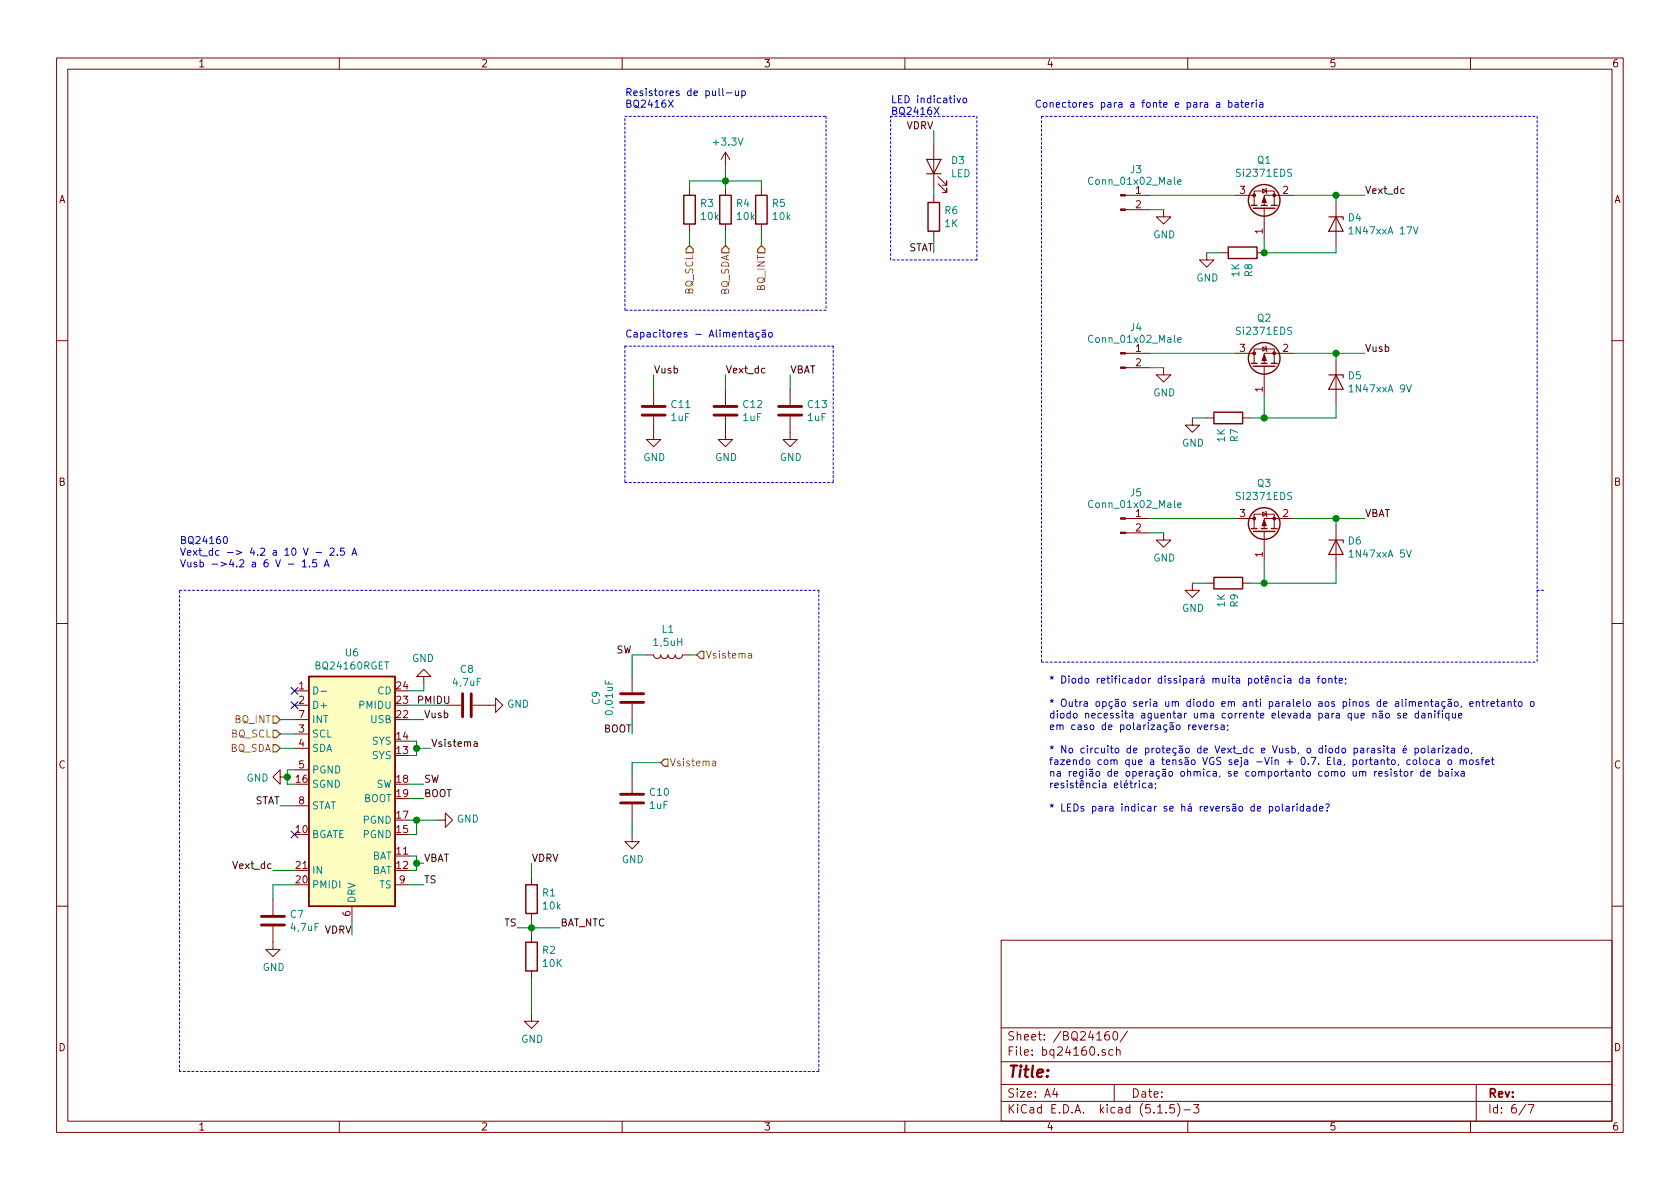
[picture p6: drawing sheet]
<svg xmlns="http://www.w3.org/2000/svg" width="297mm" height="210mm" viewBox="0 0 297 210" stroke-linecap="round" stroke-linejoin="round" font-family="sans-serif">
<g fill="none" stroke="#840000" stroke-width=".18">
<path d="M10 10.3h277v189.9h-277zM12 12.2h273v186.1h-273zM60 10.3v1.9M110 10.3v1.9M160 10.3v1.9M210 10.3v1.9M260 10.3v1.9M121.9 33.3v1.2M121.9 39.6v1.3M128.3 26.9v2.6M128.3 33.3v1.2M128.3 39.6v1.3"/>
<path d="M128.3 26.9l-.8 1.3M128.3 26.9l.7 1.3M134.6 33.3v1.2M134.6 39.6v1.3M165.1 25.6v7.7M165.1 34.5v1.3M165.9 32.5l1.5 1.5v-.7v.7h-.8M165.9 31.2l1.5 1.6v-.8v.8h-.8M199 34.5h4.2M199 37.1h4.2M205.7 37.1v1.2h1.3l-1.3 1.3-1.2-1.3h1.2M218.4 34.5h3.3"/>
<path d="M221.7 36.3v-2.5h3.6v2.5M223.3 33.4l.6 .4-.6 .4zM223.5 36.8v5.4M223.8 33.3l.1 .1v.8l.1 .1M228.6 34.5h-5.1v1.8M236.2 35.8v7.6M165.1 40.9v1.3M213.4 44.7v1.3h1.2l-1.2 1.2-1.3-1.2h1.3M215.9 44.7h1.3M222.2 44.7h1.3M10 60.2h2M115.6 73.7v4h1.2l-1.2 1.3-1.3-1.3h1.3"/>
<path d="M115.6 68.8v2.8M128.3 73.7v4h1.2l-1.2 1.3-1.3-1.3h1.3M128.3 68.8v2.8M139.7 73.7v4h1.3l-1.3 1.3-1.3-1.3h1.3M139.7 68.8v2.8M199 65h4.2M199 62.5h4.2M205.7 65v1.3h1.3l-1.3 1.3-1.2-1.3h1.2M210.8 73.9v1.3h1.3l-1.3 1.2-1.3-1.2h1.3M213.4 73.9h1.2M218.4 62.5h3.3M219.7 73.9h1.3"/>
<path d="M221.7 64.3v-2.6h3.6v2.6M223.3 61.3l.6 .4-.6 .4zM223.5 64.8v5.3M223.8 61.2l.1 .1v.8l.1 .1M228.6 62.5h-5.1v1.8M236.2 63.7v7.7M285 60.2h2M199 91.7h4.2M199 94.2h4.2M205.7 94.2v1.3h1.3l-1.3 1.3-1.2-1.3h1.2M218.4 91.7h3.3M221.7 93.5v-2.6h3.6v2.6"/>
<path d="M223.3 90.5l.6 .4-.6 .4zM223.5 94v5.3M223.8 90.4l.1 .1v.8l.1 .1M228.6 91.7h-5.1v1.8M236.2 93v7.6M10 110.3h2M74.9 119.6h1.3l-1.3-1.2-1.2 1.2h1.2v1.3M111.8 119.6v2.8M114.3 115.8h1.3a.63 .63 0 0 0 .6 .7 .63 .63 0 0 0 .6-.7 .63 .63 0 0 0 .7 .7 .63 .63 0 0 0 .6-.7 .63 .63 0 0 0 .6 .7 .63 .63 0 0 0 .7-.7 .63 .63 0 0 0 .6 .7 .63 .63 0 0 0 .6-.7h1.3M210.8 103.1v1.3h1.3l-1.3 1.3-1.3-1.3h1.3M213.4 103.1h1.2M219.7 103.1h1.3"/>
<path d="M285 110.3h2M49.5 137.4v-1.3l-1.2 1.3 1.2 1.3v-1.3h1.3M52.1 122.2h2.5M52.1 124.7h2.5M52.1 129.8h2.5M52.1 132.3h2.5M52.1 136.1h2.5M52.1 127.2h2.5M78.7 124.7h2.8M83.6 124.7h4v-1.3l1.3 1.3-1.3 1.3v-1.3M111.8 124.5v2.7M111.8 137.4v2.8"/>
<path d="M48.3 159v2.8M52.1 142.5h2.5M69.8 156.5h2.6M77.5 145h1.2v-1.2l1.3 1.2-1.3 1.3v-1.3M94 155.2v1.3M111.8 147.6v1.2h1.2l-1.2 1.3-1.3-1.3h1.3M111.8 142.2v2.8M10 160.2h2M48.3 163.8v4.1h1.2l-1.2 1.3-1.3-1.3h1.3M62.2 160.3v2.5M94 179.3v1.3h1.2l-1.2 1.3-1.3-1.3h1.3M94 161.5v1.3"/>
<path d="M94 165.3v1.3M94 171.7v1.3M177 166.3h108v32h-108zM285 160.2h2M60 198.3v1.9M110 198.3v1.9M160 198.3v1.9M177 194.8h108M177 191.8h108M177 187.8h108M177 181.8h108M186.5 192.5l-.4 1h1"/>
<path d="M186.8 193v1M195.4 185.7l-.4-.1-.2 .2 .1 .2 .5 .2v.3h-.6M196.1 182.4a.62 .62 0 0 0-.8 .7l.1 .7 .2 .1 .5-.1 .1-.5-.1-.2-.5-.1-.3 .3M196.8 185.7l-.5-.1-.2 .3v.6l.2 .1 .5-.1M196.9 182.6l.4-.2a.94 .94 0 0 1 0 1.5l-.5-.3v-.6zM197 191.8v3M197.4 185.7l.2-.1 .4 .1v.9M197.4 185.1v1.5M199.3 182.3l-1.3 2M204.7 196.8h.8M206.2 196.7v.1M207.6 195.3h-.7l-.1 .7 .2-.1 .5 .1 .2 .2-.1 .5-.2 .1-.6-.1"/>
<path d="M208.2 195.1a1.71 1.71 0 0 1 0 2.3M209.3 196.3h1.2M210 198.3v1.9M211 195.3h1l-.5 .6 .4 .1v.7l-.2 .1-.7-.1M260 198.3v1.9M261 191.8v6.5M269.8 195.2l-1.2 2M270.2 195.3h1l-.6 1.5"/>
</g>
<g fill="none" stroke="#840000" stroke-width=".25">
<path d="M120.9 34.5h2v5.1h-2zM127.3 34.5h2v5.1h-2zM133.6 34.5h2v5.1h-2zM164.1 35.8h2v5.1h-2zM221.2 36.3h1M221.6 36.8h3.8M223 36.3h1M224.8 36.3h1M217.2 43.7h5v2h-5zM214.6 72.9h5.1v2h-5.1zM221.2 64.3h1M221.6 64.8h3.8"/>
<path d="M223 64.3h1M224.8 64.3h1M221.2 93.5h1M221.6 94h3.8M223 93.5h1M224.8 93.5h1M54.6 119.6h15.2v40.7h-15.2zM214.6 102.1h5.1v2h-5.1zM93 156.5h2v5h-2zM93 166.6h2v5.1h-2z"/>
<circle cx="223.5" cy="35.4" r="2.79"/>
<circle cx="223.5" cy="63.4" r="2.79"/>
<circle cx="223.5" cy="92.6" r="2.79"/>
</g>
<path d="M163.8 28.2h2.6l-1.3 2.5zM163.8 30.7h2.6M234.9 38.3h2.6v.6M236.2 38.3l1.3 2.6h-2.6zM234.9 66.3h2.6v.5M236.2 66.3l1.3 2.5h-2.6zM234.9 95.5h2.6v.5M236.2 95.5l1.3 2.5h-2.6z" fill="none" stroke="#840000" stroke-width=".2"/>
<path d="M208.2 32.2l.6-.1v-.3h-.4l-.2 .1 .1 .7h.5M238.5 40.5l.4-.4v1.3M238.5 41.4h.7M249.9 40.1l.4 1.3 .4-1.3M208.2 60.1l.6-.1v-.2l-.4-.1-.2 .2 .1 .6h.5M248.7 68l.4 1.3 .5-1.3M208.2 89.3l.6-.1v-.2l-.4-.1-.2 .2 .1 .6h.5M248.7 97.3l.4 1.2 .5-1.2M55.5 121.5a.64 .64 0 0 1 .7 .6 .64 .64 0 0 1-.7 .6zM56.7 122.2h1" fill="none" stroke="#008484" stroke-width=".18"/>
<g fill="#840000" stroke="#840000" stroke-width=".18">
<path d="M223.5 91.9l.4 1.1h-.8z"/>
<path d="M198.1 94.1h.9v.3h-.9z"/>
<path d="M198.1 91.6h.9v.2h-.9z"/>
<path d="M223.5 34.8l.4 1h-.8z"/>
<path d="M198.1 64.9h.9v.2h-.9z"/>
<path d="M198.1 62.4h.9v.2h-.9z"/>
<path d="M223.5 62.7l.4 1h-.8z"/>
<path d="M198.1 37h.9v.2h-.9z"/>
<path d="M198.1 34.4h.9v.3h-.9z"/>
<circle cx="225.3" cy="91.7" r=".25"/>
<circle cx="221.7" cy="91.7" r=".25"/>
<circle cx="225.3" cy="34.5" r=".25"/>
<circle cx="221.7" cy="34.5" r=".25"/>
<circle cx="225.3" cy="62.5" r=".25"/>
<circle cx="221.7" cy="62.5" r=".25"/>
</g>
<g fill="none" stroke="#840000" stroke-width=".51">
<path d="M113.5 73.4h4.1M113.5 71.9h4.1M126.2 73.4h4.1M126.2 71.9h4.1M137.7 73.4h4M137.7 71.9h4M81.8 122.7v4M83.3 122.7v4M109.7 124.2h4.1M109.7 122.7h4.1M109.7 142h4.1M109.7 140.5h4.1"/>
<path d="M46.2 163.6h4.1M46.2 162h4.1"/>
</g>
<path d="M54.6 119.6h15.2v40.7h-15.2z" fill="#ffffc2" stroke="#ffffc2" stroke-width=".18"/>
<g fill="none" stroke="#0000c2" stroke-width=".18" stroke-dasharray=".4 .4">
<path d="M110.5 20.6h35.5M146 20.6v34.3M157.5 20.6h15.2M172.7 20.6v25.4M184.1 20.6v96.5M184.1 20.6h87.7M271.8 20.6v96.5M110.5 54.9v-34.3M146 54.9h-35.5M157.5 46v-25.4M172.7 46h-15.2M110.5 61.2h36.8"/>
<path d="M110.5 61.2v24.1M147.3 61.2v24.1M110.5 85.3h36.8M31.7 104.4h113.1M144.8 104.4v85.1M184.1 117.1h87.7M271.8 104.4h1.2M31.7 189.5v-85.1M144.8 189.5h-113.1"/>
</g>
<g fill="none" stroke="#008400" stroke-width=".18">
<path d="M121.9 33.3v-1.3h12.7v1.3M128.3 29.5v3.8M165.1 23.1v2.5M165.1 33.3v1.2M203.2 34.5h15.2M203.2 37.1h2.5M228.6 34.5h12.7M236.2 34.5v1.3M121.9 40.9v2.5M128.3 40.9v2.5M134.6 40.9v2.5M165.1 42.2v2.5"/>
<path d="M213.4 44.7h2.5M223.5 42.2v2.5h12.7v-1.3M115.6 66.3v2.5M128.3 66.3v2.5M139.7 66.3v2.5M203.2 62.5h15.2M203.2 65h2.5M210.8 73.9h2.6M223.5 70.1v3.8M228.6 62.5h12.7M236.2 62.5v1.2M236.2 71.4v2.5h-15.2"/>
<path d="M203.2 91.7h15.2M203.2 94.2h2.5M223.5 99.3v3.8M228.6 91.7h12.7M236.2 91.7v1.3M114.3 115.8h-2.5v3.8M121.9 115.8h1.3M210.8 103.1h2.6M236.2 100.6v2.5h-15.2M49.5 127.2h2.6M49.5 132.3h2.6M49.5 129.8h2.6"/>
<path d="M52.1 136.1h-1.3v2.6h1.3M72.4 124.7h6.3M72.4 127.2h2.5M72.4 138.7h2.5M72.4 131.1h1.3v2.5h-1.3M73.7 132.3h2.5M74.9 120.9v1.3h-2.5M111.8 127.2v2.6M116.8 134.9h-5v2.5M48.3 153.9h3.8M49.5 142.5h2.6M52.1 156.5h-3.8v2.5"/>
<path d="M72.4 156.5h2.5M72.4 141.2h2.5M72.4 145h5.1M72.4 151.4h1.3v2.5h-1.3M73.7 145v2.6h-1.3M73.7 152.6h1.2M94 152.6v2.6M111.8 145v2.6M62.2 162.8v2.5M91.4 164.1h7.7M94 162.8v2.5M94 173v6.3"/>
</g>
<path d="M132.3 115.6h.5l.1 .8M132.9 115.8l-.4 .1-.2 .2v.2h.6M126 134.6h.5v.8M126.5 134.9h-.4l-.2 .2 .1 .3h.5" fill="none" stroke="#848400" stroke-width=".18"/>
<path d="M121.9 43.4l.7 .7v.6h-1.3v-.6zM128.3 43.4l.6 .7v.6h-1.3v-.6zM134.6 43.4l.7 .7v.6h-1.3v-.6zM123.8 115.2h.7v1.3h-.7l-.6-.7zM48.3 126.6h.6l.6 .6-.6 .7h-.6zM48.3 129.2h.6l.6 .6-.6 .6h-.6zM48.3 131.7h.6l.6 .6-.6 .7h-.6zM117.5 134.2h.6v1.3h-.6l-.7-.6z" fill="none" stroke="#848400" stroke-width=".25"/>
<path d="M83.8 131.2h.5l.1 .8M84.4 131.5h-.5l-.1 .2v.2h.6" fill="none" stroke="#000" stroke-width=".18"/>
<g fill="none" stroke="#0000c2" stroke-width=".18">
<path d="M118.2 17.7l.8 1.3M119 17.7l-.8 1.3M127.8 15.6v1.1l.2 .2M128.4 16.4h1M130 16.1l.1 .8h.3l.2-.1M130.6 16.1v.8M131.2 16.1h.3l.3 .2-.2 .6h-.4M131.2 16.1v1.2M165.2 19l.8 1.2M166 19l-.8 1.2M169.2 17.3l.3 .9 .3-.9M170.4 17.4l.3-.1 .2 .3-.1 .5-.3 .1-.2-.1z"/>
<path d="M215.1 18.2h.5l.1 .8M215.7 18.4l-.5 .1-.1 .2v.2h.6M217.2 18.2l.4-.1 .2 .3-.1 .5h-.5M217.2 17.7v1.3M218.4 18.2h.5v.8M218.9 18.4l-.4 .1-.2 .2 .1 .2h.5M219.4 18.1h.4M219.5 17.7v1.1l.3 .2M220.2 18.5l.6-.1v-.2l-.4-.1-.2 .2 .1 .6h.5M221.3 18.1v.9M221.7 18.1l-.4 .3M222.1 17.7v.1"/>
<path d="M222.1 18.1v.9M222.7 18.2h.5l.1 .8M223.3 18.4l-.4 .1-.2 .2v.2h.6M131.6 58.8h.6M131.9 58.3v1.1l.3 .2M132.6 58.8h.4l.1 .8M133.1 59.1h-.4l-.2 .2 .1 .3h.5M134 59.7h.1v.3h-.3M134.3 58.8h-.4l-.2 .2 .1 .6h.5M134.8 58.8h.5l.1 .8M135.4 59.1h-.5l-.2 .2 .1 .3h.6M135.4 58.3l-.7 .2"/>
<path d="M136 58.8h.3l.2 .1-.1 .7h-.3l-.2-.2zM39.7 94.9h.1a.69 .69 0 0 1 .4 .6 .69 .69 0 0 1-.4 .6 .83 .83 0 0 1-.1-1.2zM51 99.8h.9M53.5 99.3l.3-.3v1.2M55.9 97.7h.9M56 99h-.7v.6l.1-.1 .6 .1v.5l-.2 .1-.5-.1M57.5 99.9h.6M58.4 97l.5-.1 .2 .4-.1 .2-.7 .7h.8M59.6 98.1v.1M60.8 96.9h-.6v.6l.5-.1 .2 .3v.3l-.2 .2-.5-.1M62.2 98.2l.5-1.3 .4 1.3M62.4 97.8h.6"/>
<path d="M53.5 100.2h.7M54.7 100.1v.1M57.3 100.2l.5-1.2 .4 1.2M227.1 119.5v.2M227.1 120v.8M230.4 119.5v1.3M232.9 120h.5M233.4 119.5l-.3 .2v1.1M234.9 120v.8M235.9 120h.5M236.1 119.5v1.1l.3 .2M201.4 138.5v.8"/>
<path d="M202.6 138.5h-.4l-.2 .2 .1 .6h.5M203.1 138.5h.5l.1 .8M203.7 138.8h-.4l-.2 .2v.3h.6M204.3 138.5v.2M204.3 139.3l-.1 .2M210.9 128.6l.6-.1-.1-.3h-.3l-.2 .2v.6h.5M211.9 128.2l.3 .8 .3-.8M212.9 128.6l.6-.1v-.3h-.4l-.2 .2 .1 .6h.5M214.1 128.2v.8M214.5 128.2h-.3l-.1 .2M215.3 128.2h-.3l-.2 .2 .1 .1 .4 .2v.3h-.5M215.9 128.2h.5l.1 .8"/>
<path d="M216.5 128.5h-.5l-.2 .2 .1 .3h.6M217 128.2v.2M217.1 129l-.1 .2M227.7 120h.5v.8M228.2 120.3h-.4l-.2 .2 .1 .2h.5M230.4 120h-.4l-.3 .2 .2 .5h.5M231 120h.4l.1 .8M231.5 120.3h-.4l-.2 .2 .1 .2h.5M233.9 120h.3l.2 .2-.1 .5-.3 .1-.2-.1zM234.9 120.1l.2-.1h.3l.1 .8M236.8 120.4l.6-.1-.1-.3h-.3l-.2 .1v.6h.5M237.9 120v.1"/>
<path d="M238 120.7l-.2 .3M243.8 136.8l.6-.1-.1-.2-.3-.1-.2 .2v.6h.5M243.9 126.2h.5v.8M244.4 126.4l-.4 .1-.2 .2 .2 .3 .4-.1M245.1 126.2l.3-.1 .3 .3-.2 .5-.3 .1-.2-.3zM245.1 132.3h.5M245.3 131.9v1.1l.3 .1M245.4 136.5l-.3-.1-.2 .2v.2l.5 .1v.3h-.5M245.9 136.4v.9M246 132.4h.5l.1 .7M246.6 132.6l-.4 .1-.3 .1 .1 .3h.6M247 136.5l-.3-.1-.2 .2 .1 .2 .4 .1v.3h-.5"/>
<path d="M247.4 136.4h.5M247.6 126.2l-.3-.1-.2 .2 .1 .2 .4 .1v.3h-.5M247.6 136v1.1l.3 .2M248.1 132.7l.6-.1-.1-.2-.3-.1-.2 .2v.6h.5M248.1 126.5l.6-.1v-.2l-.4-.1-.2 .2 .1 .6h.5M248.3 136.5l.2-.1 .4 .1v.5l-.1 .2-.3 .1-.2-.2zM248.5 131.8l-.2 .2M249.4 134.4h-.4l-.3 .2 .2 .5h.5M249.5 136.4v.9M249.8 136.4l-.2 .1-.1 .1M250 134.4h.3l.2 .2v.4l-.2 .2-.3-.1-.2-.1zM250.2 132.4l.3-.1 .3 .2-.1 .6h-.5"/>
<path d="M250.2 132.3v1.3M250.8 126.2l-.4-.1-.2 .3 .1 .5h.5M250.8 125.7v1.3M251 133.9v1.1l.2 .2M251.3 132.4l.2-.1 .4 .1v.5l-.1 .2h-.3l-.2-.1zM251.4 126.2h.5v.8M251.8 134.4h.3l.1 .1v.6l-.3 .1-.3-.2zM251.8 136.5l-.4-.1-.2 .2 .1 .6h.5M251.8 136v1.3M251.9 126.4l-.4 .1-.2 .2 .1 .2h.5M252.3 136.8l.6-.1v-.2l-.4-.1-.2 .2 .1 .6h.5M252.5 131.9v1.1l.2 .1"/>
<path d="M252.6 126.3l.1-.2 .3 .1 .1 .8M252.6 126.1v.9M252.9 124.1h.5M253.1 123.6v1.1l.3 .2M253.2 132.4h.4l.1 .7M253.4 134.4h-.4l-.2 .2 .1 .5h.5M253.7 125.7v.1M253.7 132.6l-.4 .1-.2 .1 .1 .3h.5M253.7 126.1v.9M253.8 124.1h.5l.1 .8M253.9 134.4h.5l.1 .8M254.1 126.1h.5"/>
<path d="M254.3 132.3v.8M254.4 124.4h-.5l-.1 .2v.3h.6M254.4 136.5l.4-.1 .2 .2-.1 .6h-.5M254.4 136v1.3M254.5 134.7h-.4l-.2 .2v.2h.6M254.6 125.7l-.3 .2v1.1M254.7 132.3l-.4 .2M255 125.7v.1M255 126.1v.9M255.1 131.9v.1M255.1 132.3v.8M255.3 125h.1v.3h-.3"/>
<path d="M255.5 124.1h-.4l-.2 .2 .1 .6h.5M255.6 132.3h.6l-.6 .8h.6M255.6 136.5h.5v.8M256.1 124.1h.4l.1 .8M256.1 134.4h.3l.2 .1 .1 .5-.2 .1-.3 .1-.1-.1zM256.1 136.7l-.4 .1-.2 .2 .1 .2h.5M256.2 126.2l-.4-.1-.2 .3 .1 .5h.5M256.2 126.1v1.3M256.6 124.4h-.4l-.2 .2 .1 .3h.5M256.6 123.6l-.6 .2M256.7 132.4h.5l.1 .7M256.7 136v.1"/>
<path d="M256.7 136.4v.9M256.8 126.1v.8l.3 .1 .2-.2M257.2 136.4l.7 .9M257.3 124.1h.3l.2 .2v.4l-.2 .2h-.3l-.2-.2zM257.3 132.6l-.5 .1-.1 .1v.3h.6M257.3 126.1v.9M257.9 126.5l.6-.1-.1-.2-.3-.1-.2 .2v.6h.5M257.9 136.4l-.7 .9M258.2 134.5l.2-.1h.2l.1 .8M258.2 134.4v.8M258.4 136.5h.5v.8M258.4 124.9l-.1 .2"/>
<path d="M258.4 132.4l-.3-.1-.3 .2 .1 .6h.5M258.4 131.9v1.2M258.7 134.5l.2-.1h.3l.1 .8M258.9 136.7l-.4 .1-.2 .2 .2 .3 .4-.1M259.1 132.4l.3-.1 .2 .2-.1 .6h-.3l-.2-.2zM259.9 124.5l.6-.1-.1-.3h-.4l-.1 .2v.6h.5M259.9 134.4h.3l.2 .1 .1 .5-.2 .1-.3 .1-.1-.1zM260.2 133.1l-.1 .2M261 124.2l.2-.1h.3l.1 .8M261 124.1v.8M261.4 134.4h-.3l-.1 .1v.2l.4 .1v.3h-.4M261.9 134.4h.5"/>
<path d="M262 124.1h.5M262.2 123.6v1.1l.3 .2M262.4 133.9l-.3 .2v1.1M262.7 134.8l.6-.1-.1-.3h-.3l-.2 .1 .1 .6h.4M262.9 124.1v.8M263.2 124.1l-.3 .2M263.6 124.5l.6-.1v-.3h-.4l-.2 .2 .1 .6h.5M263.7 134.4h.5M263.9 133.9v1.1l.3 .2M264.6 124.1h.5M264.8 123.6v1.1l.3 .2M265.5 124.1h.5v.8"/>
<path d="M266 124.4h-.4l-.2 .2 .2 .3h.4M266.6 124.2l.2-.1h.3l.1 .8M266.6 124.1v.8M267.6 124.1h.5M267.8 123.6v1.1l.3 .2M268.6 124.1h.3l.2 .1-.1 .7h-.3l-.2-.2zM270.7 124.1h.3l.2 .2-.1 .6h-.3l-.2-.1zM225.6 142.6h.3l.2 .1 .1 .5-.1 .2h-.3l-.2-.1zM226.7 142.2v1.1l.2 .1M227.4 142.6h.5v.8M227.9 142.9h-.4l-.2 .2 .2 .3h.4M228.5 142.6v.8"/>
<path d="M228.9 142.6l-.4 .2M229.3 142.2v.1M229.3 142.6v.8M230.5 142.6h-.4l-.2 .2 .1 .6h.5M230.5 142.2v1.2M231.1 142.6h.5v.8M231.6 142.9h-.4l-.2 .2 .1 .3h.5M232.8 142.6h-.4l-.2 .2 .1 .6h.5M232.8 142.2v1.2M233.3 143l.6-.1v-.3h-.4l-.2 .2 .1 .6h.5M234.4 142.2h.4l.2 .1-.4 .6M234.6 143.3v.1"/>
</g>
<g fill="#008400" stroke="#008400" stroke-width=".25">
<circle cx="236.2" cy="34.5" r=".51"/>
<circle cx="73.7" cy="152.6" r=".51"/>
<circle cx="223.5" cy="73.9" r=".51"/>
<circle cx="50.8" cy="137.4" r=".51"/>
<circle cx="223.5" cy="103.1" r=".51"/>
<circle cx="73.7" cy="132.3" r=".51"/>
<circle cx="236.2" cy="91.7" r=".51"/>
<circle cx="128.3" cy="32" r=".51"/>
<circle cx="73.7" cy="145" r=".51"/>
<circle cx="236.2" cy="62.5" r=".51"/>
<circle cx="223.5" cy="44.7" r=".51"/>
<circle cx="94" cy="164.1" r=".51"/>
</g>
<path d="M51.5 121.6l1.2 1.2M51.5 124.1l1.2 1.2M52.7 121.6l-1.2 1.2M52.7 124.1l-1.2 1.2M51.5 147l1.2 1.2M52.7 147l-1.2 1.2" fill="none" stroke="#000084" stroke-width=".18"/>
<text font-size="2.8" fill="#840000" x="178" y="190.5">Title:</text>
<g font-size="2.1" fill="#840000">
<text x="178" y="184">Sheet: /BQ24160/</text>
<text x="178" y="186.7">File: bq24160.sch</text>
<text x="178" y="196.9">KiCad E.D.A. kicad (5.1.5)-3</text>
<text x="178" y="194.1">Size: A4</text>
<text x="200" y="194.1">Date:</text>
<text x="263" y="194.1">Rev:</text>
<text x="263" y="196.9">Id: 6/7</text>
</g>
<g font-size="1.8" fill="#840000">
<text x="35" y="11.9">1</text>
<text x="85" y="11.9">2</text>
<text x="135" y="11.9">3</text>
<text x="185" y="11.9">4</text>
<text x="235" y="11.9">5</text>
<text x="285" y="11.9">6</text>
<text x="10.4" y="35.9">A</text>
<text x="200.8" y="34.3">1</text>
<text x="219.2" y="34.3">3</text>
<text x="226.8" y="34.3">2</text>
<text x="285.4" y="35.9">A</text>
<text x="200.8" y="36.8">2</text>
<text x="223.3" y="41.4" transform="rotate(-90 223.3 41.4)">1</text>
<text x="200.8" y="62.2">1</text>
<text x="200.8" y="64.8">2</text>
<text x="219.2" y="62.2">3</text>
<text x="226.8" y="62.2">2</text>
<text x="223.3" y="69.3" transform="rotate(-90 223.3 69.3)">1</text>
<text x="10.4" y="85.9">B</text>
<text x="285.4" y="85.9">B</text>
<text x="200.8" y="91.4">1</text>
<text x="200.8" y="94">2</text>
<text x="219.2" y="91.4">3</text>
<text x="226.8" y="91.4">2</text>
<text x="223.3" y="98.5" transform="rotate(-90 223.3 98.5)">1</text>
<text x="52.9" y="121.9">1</text>
<text x="52.9" y="124.5">2</text>
<text x="70.2" y="124.5">23</text>
<text x="70.2" y="121.9">24</text>
<text x="52.9" y="129.5">3</text>
<text x="52.9" y="127">7</text>
<text x="70.2" y="130.8">14</text>
<text x="70.2" y="127">22</text>
<text x="10.4" y="135.9">C</text>
<text x="52.9" y="132.1">4</text>
<text x="52.9" y="135.9">5</text>
<text x="70.2" y="133.3">13</text>
<text x="285.4" y="135.9">C</text>
<text x="52.4" y="138.4">16</text>
<text x="52.9" y="142.2">8</text>
<text x="70.2" y="138.4">18</text>
<text x="70.2" y="141">19</text>
<text x="52.4" y="147.3">10</text>
<text x="70.2" y="147.3">15</text>
<text x="70.2" y="144.8">17</text>
<text x="52.4" y="153.7">21</text>
<text x="70.2" y="151.1">11</text>
<text x="70.2" y="153.7">12</text>
<text x="52.4" y="156.2">20</text>
<text x="70.6" y="156.2">9</text>
<text x="62" y="162" transform="rotate(-90 62 162)">6</text>
<text x="10.4" y="185.9">D</text>
<text x="285.4" y="185.9">D</text>
<text x="35" y="199.9">1</text>
<text x="85" y="199.9">2</text>
<text x="135" y="199.9">3</text>
<text x="185" y="199.9">4</text>
<text x="235" y="199.9">5</text>
<text x="285" y="199.9">6</text>
</g>
<g font-size="1.8" fill="#0000c2">
<text x="110.5" y="17">Resistores de pull-up</text>
<text x="110.5" y="19">BQ2416X</text>
<text x="157.5" y="18.3">LED indicativo</text>
<text x="157.5" y="20.3">BQ2416X</text>
<text x="182.9" y="19">Conectores para a fonte e para a bateria</text>
<text x="110.5" y="59.7">Capacitores - Alimentação</text>
<text x="31.7" y="96.2">BQ24160</text>
<text x="31.7" y="98.3">Vext_dc -&gt; 4.2 a 10 V - 2.5 A</text>
<text x="31.7" y="100.3">Vusb -&gt;4.2 a 6 V - 1.5 A</text>
<text x="185.4" y="120.9">* Diodo retificador dissipará muita potência da fonte;</text>
<text x="185.4" y="125">* Outra opção seria um diodo em anti paralelo aos pinos de alimentação, entretanto o</text>
<text x="185.4" y="127">diodo necessita aguentar uma corrente elevada para que não se danifique</text>
<text x="185.4" y="129.1">em caso de polarização reversa;</text>
<text x="185.4" y="133.2">* No circuito de proteção de Vext_dc e Vusb, o diodo parasita é polarizado,</text>
<text x="185.4" y="135.3">fazendo com que a tensão VGS seja -Vin + 0.7. Ela, portanto, coloca o mosfet</text>
<text x="185.4" y="137.3">na região de operação ohmica, se comportanto como um resistor de baixa</text>
<text x="185.4" y="139.4">resistência elétrica;</text>
<text x="185.4" y="143.5">* LEDs para indicar se há reversão de polaridade?</text>
</g>
<g font-size="1.8">
<text x="160.2" y="22.9">VDRV</text>
<text x="241.3" y="34.3">Vext_dc</text>
<text x="160.5" y="44.4">STAT</text>
<text x="241.3" y="62.2">Vusb</text>
<text x="115.6" y="66">Vusb</text>
<text x="128.3" y="66">Vext_dc</text>
<text x="139.7" y="66">VBAT</text>
<text x="241.3" y="91.4">VBAT</text>
<text x="108.9" y="115.6">SW</text>
<text x="73.7" y="124.5">PMIDU</text>
<text x="74.9" y="127">Vusb</text>
<text x="106.7" y="129.5">BOOT</text>
<text x="76.2" y="132.1">Vsistema</text>
<text x="44.9" y="142.2">STAT</text>
<text x="74.9" y="138.4">SW</text>
<text x="74.9" y="141">BOOT</text>
<text x="41.5" y="153.7">Vext_dc</text>
<text x="74.9" y="152.4">VBAT</text>
<text x="94" y="152.4">VDRV</text>
<text x="74.9" y="156.2">TS</text>
<text x="57.3" y="165.1">VDRV</text>
<text x="89.2" y="163.8">TS</text>
<text x="99.1" y="163.8">BAT_NTC</text>
</g>
<g font-size="1.8" fill="#008484">
<text x="126.3" y="25.7">+3.3V</text>
<text x="168.3" y="29">D3</text>
<text x="222.4" y="29">Q1</text>
<text x="168.1" y="31.3">LED</text>
<text x="193" y="32.7">Conn_01x02_Male</text>
<text x="199.9" y="30.6">J3</text>
<text x="218.9" y="31.3">Si2371EDS</text>
<text x="123.9" y="36.6">R3</text>
<text x="124" y="38.9">10k</text>
<text x="130.3" y="36.6">R4</text>
<text x="130.4" y="38.9">10k</text>
<text x="136.6" y="36.6">R5</text>
<text x="136.7" y="38.9">10k</text>
<text x="167.1" y="37.9">R6</text>
<text x="167.1" y="40.2">1K</text>
<text x="238.4" y="39.1">D4</text>
<text x="239" y="41.4">1N47xxA 17V</text>
<text x="203.9" y="42.2">GND</text>
<text x="211.5" y="49.8">GND</text>
<text x="219.1" y="48.9" transform="rotate(-90 219.1 48.9)">1K</text>
<text x="221.4" y="48.9" transform="rotate(-90 221.4 48.9)">R8</text>
<text x="199.9" y="58.6">J4</text>
<text x="218.9" y="59.2">Si2371EDS</text>
<text x="222.4" y="56.9">Q2</text>
<text x="193" y="60.6">Conn_01x02_Male</text>
<text x="203.9" y="70.1">GND</text>
<text x="238.4" y="67.1">D5</text>
<text x="238.9" y="69.4">1N47xxA 9V</text>
<text x="118.7" y="74.5">1uF</text>
<text x="118.8" y="72.2">C11</text>
<text x="131.4" y="74.5">1uF</text>
<text x="131.5" y="72.2">C12</text>
<text x="142.8" y="74.5">1uF</text>
<text x="142.9" y="72.2">C13</text>
<text x="113.7" y="81.5">GND</text>
<text x="126.4" y="81.5">GND</text>
<text x="137.9" y="81.5">GND</text>
<text x="209" y="79">GND</text>
<text x="216.6" y="78.1" transform="rotate(-90 216.6 78.1)">1K</text>
<text x="218.9" y="78.1" transform="rotate(-90 218.9 78.1)">R7</text>
<text x="193" y="89.8">Conn_01x02_Male</text>
<text x="199.9" y="87.8">J5</text>
<text x="218.9" y="88.4">Si2371EDS</text>
<text x="222.4" y="86.1">Q3</text>
<text x="203.9" y="99.3">GND</text>
<text x="238.4" y="96.3">D6</text>
<text x="238.9" y="98.6">1N47xxA 5V</text>
<text x="216.6" y="107.3" transform="rotate(-90 216.6 107.3)">1K</text>
<text x="218.9" y="107.3" transform="rotate(-90 218.9 107.3)">R9</text>
<text x="117.1" y="111.9">L1</text>
<text x="209" y="108.2">GND</text>
<text x="56" y="118.4">BQ24160RGET</text>
<text x="61.1" y="116.1">U6</text>
<text x="72.8" y="117.1">GND</text>
<text x="81.4" y="119">C8</text>
<text x="115.7" y="114.2">1,5uH</text>
<text x="55.1" y="125.3">D+</text>
<text x="63.7" y="125.3">PMIDU</text>
<text x="66.8" y="122.8">CD</text>
<text x="80.2" y="121.3">4,7uF</text>
<text x="89.7" y="125.1">GND</text>
<text x="106" y="124.6" transform="rotate(-90 106 124.6)">C9</text>
<text x="55.1" y="130.4">SCL</text>
<text x="55.1" y="127.9">INT</text>
<text x="65.6" y="127.9">USB</text>
<text x="65.8" y="131.7">SYS</text>
<text x="108.4" y="126.2" transform="rotate(-90 108.4 126.2)">0,01uF</text>
<text x="55.1" y="133">SDA</text>
<text x="55.1" y="136.8">PGND</text>
<text x="65.8" y="134.2">SYS</text>
<text x="43.6" y="138.2">GND</text>
<text x="55.1" y="139.3">SGND</text>
<text x="55.1" y="143.1">STAT</text>
<text x="64.2" y="141.9">BOOT</text>
<text x="66.5" y="139.3">SW</text>
<text x="114.9" y="143">1uF</text>
<text x="115" y="140.7">C10</text>
<text x="55.1" y="148.2">BGATE</text>
<text x="64.2" y="148.2">PGND</text>
<text x="64.2" y="145.7">PGND</text>
<text x="80.8" y="145.5">GND</text>
<text x="55.1" y="154.6">IN</text>
<text x="65.7" y="152">BAT</text>
<text x="65.7" y="154.6">BAT</text>
<text x="109.9" y="152.6">GND</text>
<text x="55.1" y="157.1">PMIDI</text>
<text x="62.9" y="159.8" transform="rotate(-90 62.9 159.8)">DRV</text>
<text x="67.1" y="157.1">TS</text>
<text x="96" y="158.5">R1</text>
<text x="96.1" y="160.8">10k</text>
<text x="51.4" y="162.3">C7</text>
<text x="51.6" y="164.6">4,7uF</text>
<text x="46.4" y="171.7">GND</text>
<text x="96" y="168.7">R2</text>
<text x="96" y="171">10K</text>
<text x="92.2" y="184.4">GND</text>
</g>
<g font-size="1.8" fill="#848400">
<text x="122.6" y="52.1" transform="rotate(-90 122.6 52.1)">BQ_SCL</text>
<text x="128.9" y="52.3" transform="rotate(-90 128.9 52.3)">BQ_SDA</text>
<text x="135.3" y="51.4" transform="rotate(-90 135.3 51.4)">BQ_INT</text>
<text x="124.7" y="116.5">Vsistema</text>
<text x="40.8" y="130.4">BQ_SCL</text>
<text x="41.5" y="127.9">BQ_INT</text>
<text x="40.6" y="133">BQ_SDA</text>
<text x="118.4" y="135.5">Vsistema</text>
</g>
</svg>
